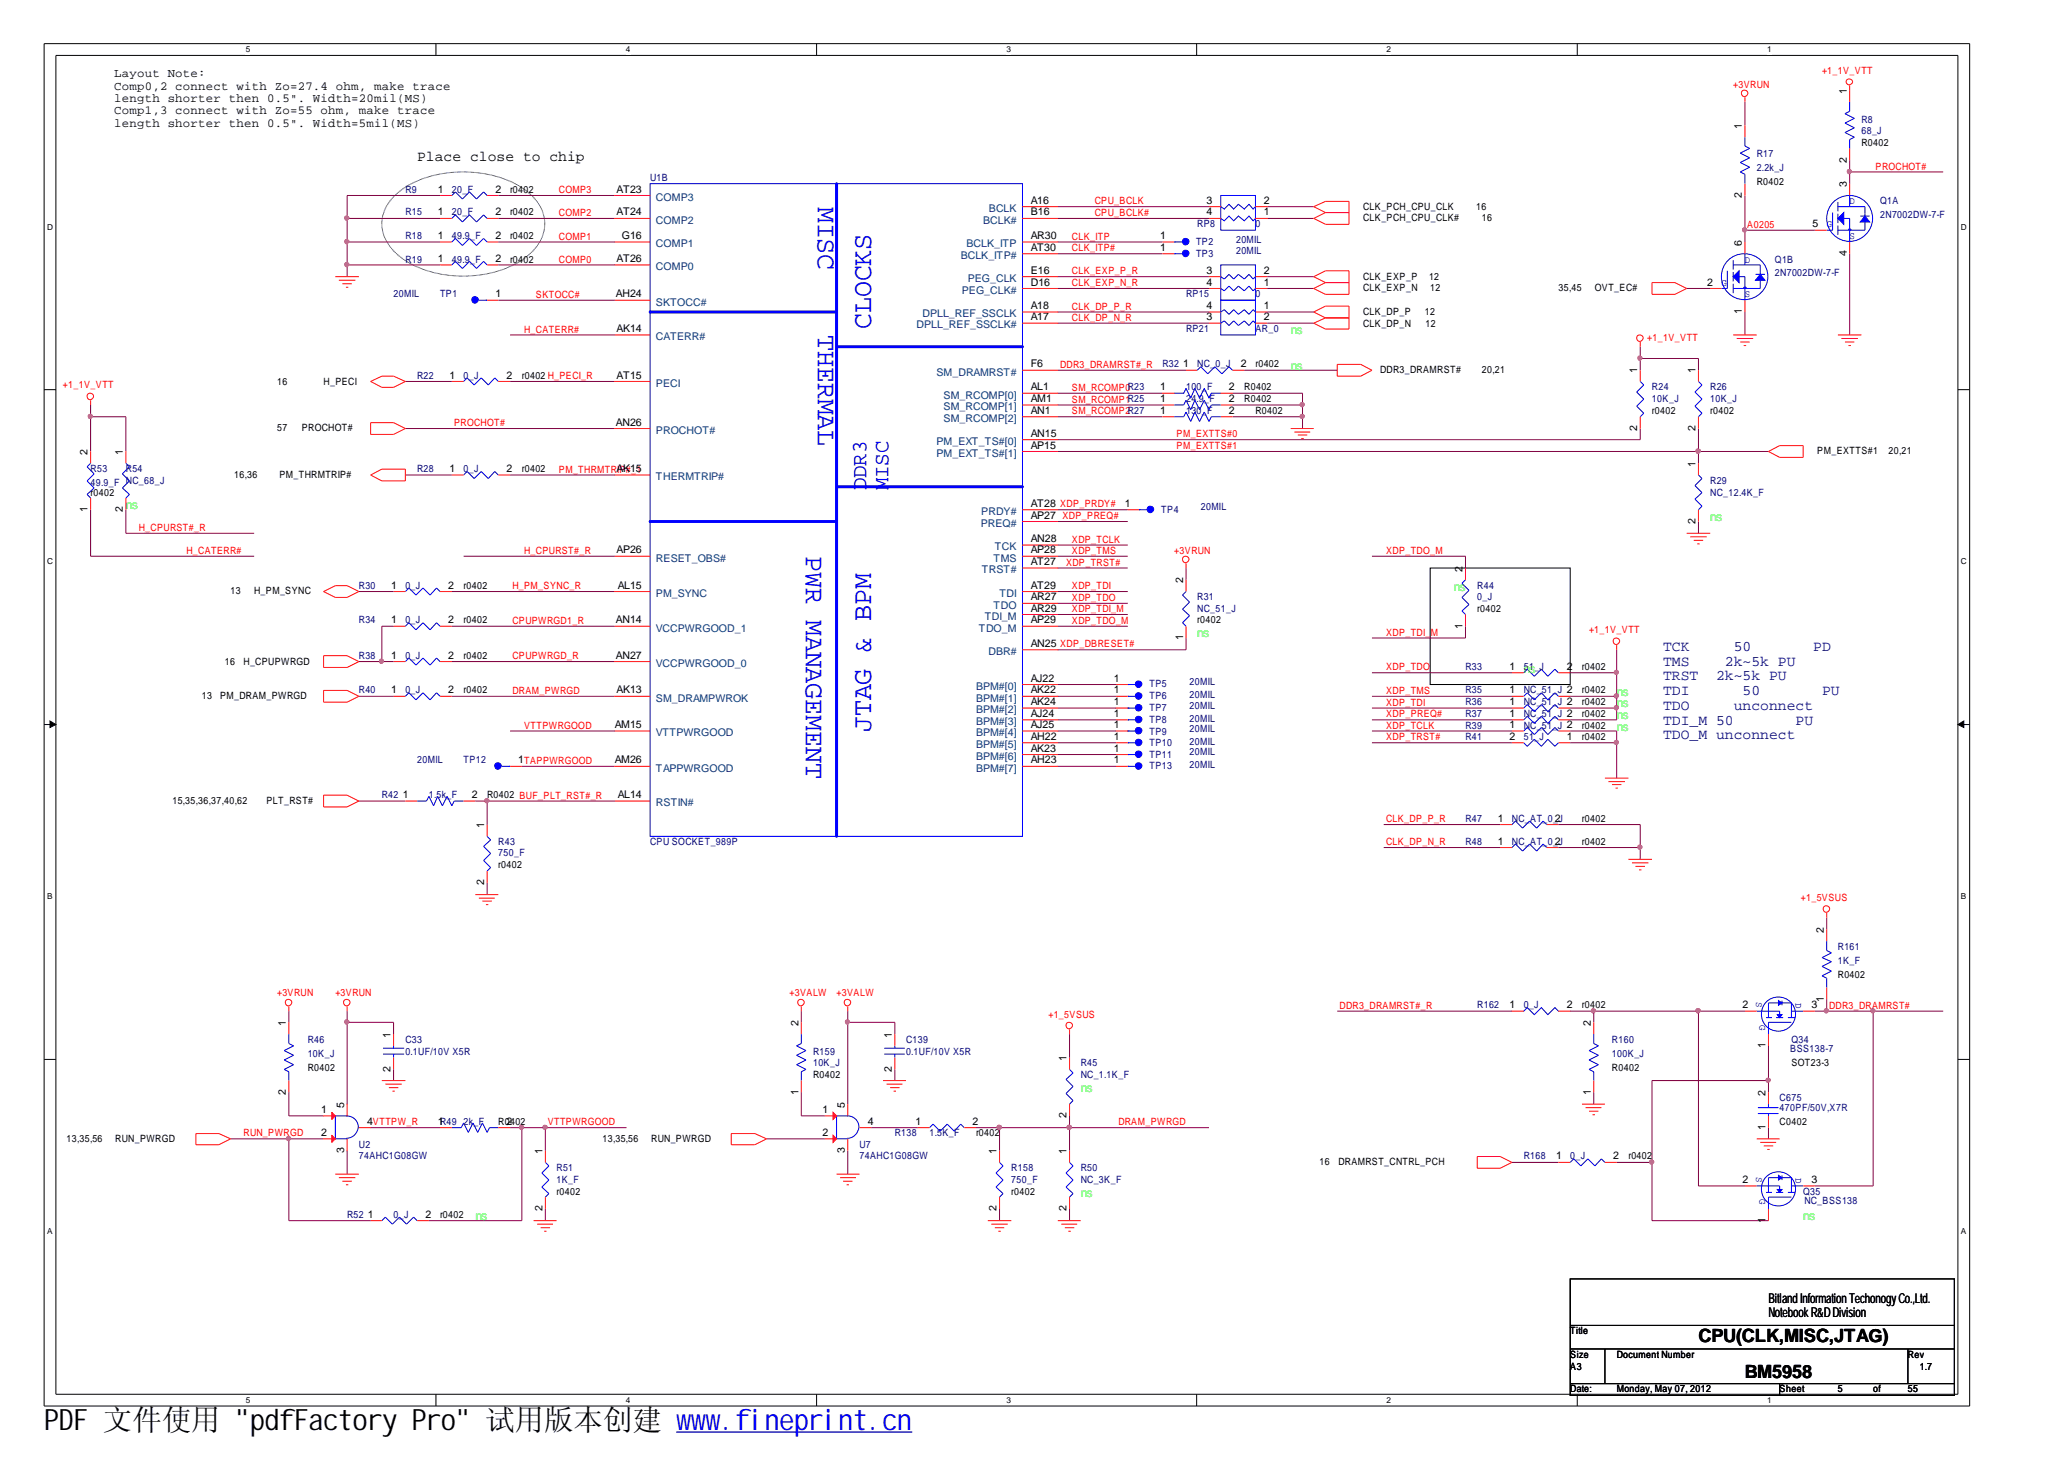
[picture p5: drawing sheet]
<svg xmlns="http://www.w3.org/2000/svg" width="297mm" height="210mm" viewBox="0 0 297 210" stroke-linecap="round" stroke-linejoin="round" font-family="sans-serif">
<path d="M6.3 6.3h277.2v196h-277.2zM8 8h273.8v192.6h-273.8z" fill="none" stroke="#000" stroke-width=".14"/>
<g fill="#fff">
<path d="M35.4 6.4h.6v1.4h-.6z"/>
<path d="M35.4 200.8h.6v1.3h-.6z"/>
</g>
<path d="M62.7 6.3v1.7M62.7 200.6v1.7" fill="none" stroke="#000" stroke-width=".14"/>
<g fill="#fff">
<path d="M90.1 6.4h.6v1.4h-.6z"/>
<path d="M90.1 200.8h.6v1.3h-.6z"/>
</g>
<path d="M117.5 6.3v1.7M117.5 200.6v1.7" fill="none" stroke="#000" stroke-width=".14"/>
<g fill="#fff">
<path d="M144.9 6.4h.6v1.4h-.6z"/>
<path d="M144.9 200.8h.6v1.3h-.6z"/>
</g>
<path d="M172.2 6.3v1.7M172.2 200.6v1.7" fill="none" stroke="#000" stroke-width=".14"/>
<g fill="#fff">
<path d="M199.6 6.4h.6v1.4h-.6z"/>
<path d="M199.6 200.8h.6v1.3h-.6z"/>
</g>
<path d="M227 6.3v1.7M227 200.6v1.7" fill="none" stroke="#000" stroke-width=".14"/>
<g fill="#fff">
<path d="M254.3 6.4h.6v1.4h-.6z"/>
<path d="M254.3 200.8h.6v1.3h-.6z"/>
<path d="M6.8 32h.7v1.4h-.7z"/>
<path d="M282.2 32h.8v1.4h-.8z"/>
<path d="M6.8 80.1h.7v1.4h-.7z"/>
<path d="M282.2 80.1h.8v1.4h-.8z"/>
</g>
<path d="M6.3 56.1h1.7M281.8 56.1h1.7" fill="none" stroke="#000" stroke-width=".14"/>
<g fill="#fff">
<path d="M6.8 128.3h.7v1.3h-.7z"/>
<path d="M282.2 128.3h.8v1.3h-.8z"/>
</g>
<path d="M6.3 104.2h1.7M281.8 104.2h1.7" fill="none" stroke="#000" stroke-width=".14"/>
<g fill="#000" stroke="#000" stroke-width=".14">
<path d="M7.2 103.7l.8 .5-.8 .5z" fill-rule="evenodd"/>
<path d="M281.8 104.2l.8-.5v1z" fill-rule="evenodd"/>
</g>
<g fill="#fff">
<path d="M6.8 176.5h.7v1.3h-.7z"/>
<path d="M282.2 176.5h.8v1.3h-.8z"/>
</g>
<path d="M205.8 81.7h20.2v16.8h-20.2zM6.3 152.4h1.7M281.8 152.4h1.7M226 184h55.3v16.8h-55.3zM226 190.7h55.3M226 194.1h55.3M226 199.1h55.3M231 194.1v5M256.1 199.1v1.7M274.6 194.1v5" fill="none" stroke="#000" stroke-width=".14"/>
<path d="M57 27.9a14.8 14.8 0 0 1 11.1-3.1 13 13 0 0 1 8.9 3.9 5.3 5.3 0 0 1-.7 7.8 14.8 14.8 0 0 1-11.1 3.2 12.9 12.9 0 0 1-8.9-4 5.3 5.3 0 0 1 .7-7.8z" fill="none" stroke="#000" stroke-width=".14" stroke-dasharray=".1 .1 .1 .1 .1 .1 .1 .1" stroke-linecap="butt"/>
<g fill="none" stroke="#800040" stroke-width=".14">
<path d="M251.1 14.7v3.3M50 31.4h13.3M50 38.1h13.3M50 34.8h13.3M63.3 28.1h-13.3v11.7M71.7 31.4h16.8M71.7 38.1h16.8M71.7 34.8h16.8M71.7 28.1h16.8M152.2 29.7h21.8M152.2 31.4h21.8M152.2 39.8h21.8"/>
<path d="M152.2 34.8h15.1M152.2 36.5h15.1M182.4 29.7h6.7M182.4 31.4h6.7M182.4 39.8h6.7M251.1 28.1v6.7M251.1 33.1h10.1M266.2 23v3.4M266.2 36.5v11.7M266.2 24.7h13.5M13 60h5.1v5M13 58.3v6.7"/>
<path d="M58.3 54.9h6.7M71.7 43.2h16.8M73.4 48.2h15.1M73.4 54.9h15.1M152.2 56.6h15.1M152.2 58.3h15.1M152.2 60h15.1M152.2 41.5h21.8M152.2 44.9h21.8M152.2 46.5h21.8M152.2 53.3h18.5M177.4 56.6h10.1v5.1"/>
<path d="M177.4 58.3h10.1M177.4 60h10.1M179.1 53.3h13.3M182.4 41.5h6.7M182.4 44.9h6.7M182.4 46.5h6.7M236.1 49.9v3.4M236.1 51.6h8.3v1.7M242.7 41.5h3.4M251.1 44.9v3.3M13 73.3v6.7h23.6M18.1 73.3v3.4h18.5"/>
<path d="M58.3 68.3h6.7M58.3 61.7h30.2M73.4 68.3h15.1M152.2 65h102.3M152.2 75h10.1M152.2 78.4h10.1M152.2 73.3h10.1M236.1 61.7v1.6h-83.9M244.4 61.7v4.9M244.4 75v1.7M51.6 95.2h5M51.6 85.1h5"/>
<path d="M56.6 90.1h-1.7v5.1M65 95.2h23.5M65 85.1h23.5M65 90.1h23.5M66.7 80h21.8M152.2 85.1h10.1M152.2 80h10.1M152.2 86.8h10.1M152.2 88.4h10.1M152.2 90.1h10.1M152.2 81.7h10.1M152.2 98.5h8.4"/>
<path d="M170.7 91.8v1.7h-18.5M170.7 81.7v1.7M197.4 80h13.5v1.7M197.4 96.8h20.2M210.9 90.1v1.7h-13.5M226 96.8h6.7M232.7 93.5v10.1h-6.7M51.6 100.2h5M51.6 115.2h6.7M65 100.2h23.5M68.4 115.2h20.1M70.1 115.2v3.4"/>
<path d="M73.4 105.2h15.1M75.1 110.3h13.4M152.2 100.2h8.4M152.2 105.2h8.4M152.2 110.3h8.4M152.2 101.9h8.4M152.2 103.6h8.4M152.2 106.9h8.4M152.2 108.6h8.4M197.4 100.2h20.2M197.4 105.2h20.2M197.4 101.9h20.2"/>
<path d="M197.4 103.6h20.2M197.4 106.9h20.2M199.1 118.6h16.8M224.3 118.6h11.8v5M226 100.2h6.7M226 105.2h6.7v6.7M226 101.9h6.7M226 106.9h6.7M70.1 127v1.7M199.1 121.9h16.8M224.3 121.9h11.8M262.9 132v1.7"/>
<path d="M41.6 145.5v1.6M41.6 157.2v3.3h5M50 145.5v13.3M50 147.1h6.6v1.7M56.6 153.9v1.6M115.3 157.2v3.3h3.4M115.3 145.5v1.6M122 147.1h6.8v1.7M122 145.5v13.3M128.8 153.9v1.6M153.9 148.8v3.4M192.4 145.5h25.2"/>
<path d="M226 145.5h25.1M229.4 145.5v1.6M229.4 157.2v1.6M244.4 145.5v25.1h6.7M254.5 155.5h-16.8v20.1h16.8M254.5 150.5v6.7M261.2 145.5h18.5M262.9 143.8v1.7M269.6 145.5v25.1h-8.4M33.2 163.8h13.4M41.6 163.8v11.8h11.7M50 165.5v3.4"/>
<path d="M53.3 162.2h10M73.4 162.2h16.8M75.1 162.2v13.4h-13.4M78.5 162.2v3.3M78.5 173.9v1.7M110.3 163.8h8.4M122 165.5v3.4M125.4 162.2h6.7M140.5 162.2h33.5M143.8 162.2v3.3M143.8 173.9v1.7M153.9 160.5v5"/>
<path d="M153.9 173.9v1.7M217.6 167.2h6.7M232.7 167.2h5M254.5 162.2v1.6"/>
</g>
<g fill="#f0f" stroke="#f0f" stroke-width=".14">
<circle cx="187.4" cy="58.2" r=".31"/>
<circle cx="187.4" cy="59.9" r=".31"/>
<circle cx="244.4" cy="64.9" r=".31"/>
<circle cx="236" cy="51.5" r=".31"/>
<circle cx="13" cy="59.9" r=".31"/>
<circle cx="49.9" cy="38.1" r=".31"/>
<circle cx="266.1" cy="24.7" r=".31"/>
<circle cx="251.1" cy="33.1" r=".31"/>
<circle cx="232.6" cy="100.1" r=".31"/>
<circle cx="232.6" cy="101.8" r=".31"/>
<circle cx="232.6" cy="106.8" r=".31"/>
<circle cx="232.6" cy="96.7" r=".31"/>
<circle cx="41.5" cy="163.8" r=".31"/>
<circle cx="49.9" cy="147" r=".31"/>
<circle cx="78.4" cy="162.2" r=".31"/>
<circle cx="54.9" cy="95.1" r=".31"/>
<circle cx="49.9" cy="31.4" r=".31"/>
<circle cx="49.9" cy="34.8" r=".31"/>
<circle cx="75" cy="162.2" r=".31"/>
<circle cx="70.1" cy="115.2" r=".31"/>
<circle cx="143.8" cy="162.2" r=".31"/>
<circle cx="153.9" cy="162.2" r=".31"/>
<circle cx="122" cy="147" r=".31"/>
<circle cx="254.5" cy="155.4" r=".31"/>
<circle cx="244.4" cy="145.4" r=".31"/>
<circle cx="237.7" cy="167.2" r=".31"/>
<circle cx="269.5" cy="145.4" r=".31"/>
<circle cx="229.3" cy="145.4" r=".31"/>
<circle cx="262.8" cy="145.4" r=".31"/>
<circle cx="236" cy="121.9" r=".31"/>
</g>
<g fill="none" stroke="#f00" stroke-width=".14">
<path d="M251.1 14v.7M251.1 18v1.7M266.2 12.3v2.4M48.3 39.8h3.3M63.3 31.4h1.7M63.3 38.1h1.7M63.3 34.8h1.7M63.3 28.1h1.7M70.1 31.4h1.6M70.1 38.1h1.6M70.1 34.8h1.6M70.1 28.1h1.6"/>
<path d="M88.5 31.4h5.1M88.5 38.1h5.1M88.5 34.8h5.1M88.5 28.1h5.1M147.2 39.8h5M147.2 31.4h5M147.2 36.5h5M147.2 34.8h5M147.2 29.7h5M167.3 36.5h1.7M167.3 34.8h1.7M174 39.8h1.7"/>
<path d="M174 31.4h1.7M174 29.7h1.7M180.7 39.8h1.7M180.7 31.4h1.7M180.7 29.7h1.7M189.1 39.8l1.7-.8h3.3v3.3h-3.3l-1.7-.8 1.7-.8zM189.1 29.7l1.7-.7h3.3v3.3h-3.3l-1.7-.9 1.7-.8zM190.8 30.6h3.3M251.1 26.4v1.7M251.1 34.8v1.7M261.2 33.1h1.7M266.2 21.4v1.6"/>
<path d="M266.2 26.4v1.7M266.2 34.8v1.7M13 57.6v.7M48.8 40.3h2.3M49.3 40.8h1.3M49.8 41.3h.3M53.3 54.9l1.6-.8h1.7l1.7 .8-1.7 .8h-1.7zM65 54.9h1.7M70.1 43.2h1.6M71.7 54.9h1.7M88.5 48.2h5.1M88.5 43.2h5.1"/>
<path d="M88.5 54.9h5.1M147.2 41.5h5M147.2 58.3h5M147.2 53.3h5M147.2 60h5M147.2 44.9h5M147.2 46.5h5M147.2 56.6h5M167.3 58.3h1.7M167.3 60h1.7M167.3 56.6h1.7M170.7 53.3h1.6"/>
<path d="M174 41.5h1.7M174 44.9h1.7M174 46.5h1.7M175.7 58.3h1.7M175.7 60h1.7M175.7 56.6h1.7M177.4 53.3h1.7M180.7 41.5h1.7M180.7 44.9h1.7M180.7 46.5h1.7M189.1 44.9l1.7-.9h3.3v3.3h-3.3l-1.7-.8 1.7-.8zM190.8 40.7h3.3"/>
<path d="M190.8 45.7h3.3M192.4 52.4h3.4l1.6 .9-1.6 .8h-3.4zM236.1 49.2v.7M236.1 53.3v1.6M236.1 60v1.7M237.7 40.7h3.3l1.7 .8-1.7 .8h-3.3zM244.4 53.3v1.6M244.4 60v1.7M246.1 41.5h1.6M249.4 48.2h3.4M249.9 48.7h2.4M250.4 49.2h1.4"/>
<path d="M251 49.7h.3M251.1 43.2v1.7M264.5 48.2h3.4M265 48.7h2.4M265.5 49.2h1.4M266 49.7h.4M13 65v1.6M13 71.6v1.7M18.1 65v1.6M18.1 71.6v1.7M53.3 68.3l1.6-.8h3.4v1.7h-3.4zM53.3 60.8h3.3l1.7 .9-1.7 .8h-3.3z"/>
<path d="M65 68.3h1.7M71.7 68.3h1.7M88.5 61.7h5.1M88.5 68.3h5.1M147.2 73.3h5M147.2 63.3h5M147.2 65h5M147.2 75h5M147.2 78.4h5M162.3 73.3h1.6M185.8 61.7h3.3M186.3 62.2h2.3"/>
<path d="M186.8 62.6h1.3M187.3 63.1h.3M242.7 76.7h3.4M243.2 77.2h2.4M243.8 77.7h1.3M244.3 78.2h.3M244.4 66.6v1.7M244.4 73.3v1.7M254.5 65l1.6-.9h3.4v1.7h-3.4zM46.6 99.3h3.4l1.6 .9-1.6 .8h-3.4zM46.6 94.3h3.4l1.6 .9-1.6 .8h-3.4zM46.6 85.1l1.7-.8h1.7l1.6 .8-1.6 .9h-1.7z"/>
<path d="M56.6 95.2h1.7M56.6 90.1h1.7M56.6 85.1h1.7M63.3 95.2h1.7M63.3 90.1h1.7M63.3 85.1h1.7M88.5 95.2h5.1M88.5 90.1h5.1M88.5 85.1h5.1M88.5 80h5.1M147.2 90.1h5M147.2 85.1h5"/>
<path d="M147.2 98.5h5M147.2 80h5M147.2 81.7h5M147.2 86.8h5M147.2 88.4h5M147.2 93.5h5M160.6 98.5h1.7M170.7 81v.7M170.7 83.4v1.7M170.7 90.1v1.7M210.9 81.7v1.7M210.9 88.4v1.7"/>
<path d="M217.6 96.8h1.7M224.3 96.8h1.7M232.7 92.8v.7M46.6 114.4h3.4l1.6 .8-1.6 .9h-3.4zM56.6 100.2h1.7M58.3 115.2h1.7M63.3 100.2h1.7M66.7 115.2h1.7M70.1 118.6v1.7M73.4 110.3h1.7M88.5 100.2h5.1M88.5 105.2h5.1"/>
<path d="M88.5 115.2h5.1M88.5 110.3h5.1M147.2 100.2h5M147.2 105.2h5M147.2 108.6h5M147.2 103.6h5M147.2 101.9h5M147.2 110.3h5M147.2 106.9h5M160.6 100.2h1.7M160.6 105.2h1.7M160.6 108.6h1.7"/>
<path d="M160.6 103.6h1.7M160.6 101.9h1.7M160.6 110.3h1.7M160.6 106.9h1.7M215.9 118.6h1.7M217.6 100.2h1.7M217.6 105.2h1.7M217.6 103.6h1.7M217.6 101.9h1.7M217.6 106.9h1.7M222.6 118.6h1.7M224.3 100.2h1.7"/>
<path d="M224.3 105.2h1.7M224.3 103.6h1.7M224.3 101.9h1.7M224.3 106.9h1.7M231 111.9h3.4M231.5 112.5h2.3M232 112.9h1.3M232.5 113.4h.3M68.4 128.7h3.3M68.9 129.2h2.3M69.4 129.6h1.4M69.9 130.1h.4"/>
<path d="M70.1 125.3v1.7M215.9 121.9h1.7M222.6 121.9h1.7M234.4 123.6h3.3M234.9 124.1h2.3M235.4 124.6h1.3M235.9 125.2h.3M262.9 131.3v.7M262.9 133.7v1.7M41.6 144.8v.7M41.6 147.1v1.7M41.6 155.5v1.7"/>
<path d="M50 144.8v.7M50 158.8v1.7M54.9 155.5h3.4M55.5 156h2.3M56 156.5h1.3M56.5 157h.3M56.6 148.8v1.7M56.6 152.2v1.7M115.3 144.8v.7M115.3 147.1v1.7M115.3 155.5v1.7M122 144.8v.7"/>
<path d="M122 158.8v1.7M127.1 155.5h3.3M127.6 156h2.3M128.1 156.5h1.4M128.6 157h.3M128.8 148.8v1.7M128.8 152.2v1.7M153.9 148.1v.7M153.9 152.2v1.7M153.9 158.8v1.7M217.6 145.5h1.7M224.3 145.5h1.7"/>
<path d="M227.7 158.8h3.3M228.2 159.4h2.3M228.7 159.9h1.3M229.4 147.1v1.7M229.4 155.5v1.7M251.1 145.5h1.7M254.5 148.8v1.7M254.5 157.2v1.6M259.5 145.5h1.7M262.9 142.1v1.7M28.2 163.1h3.3l1.7 .7-1.7 .9h-3.3zM46.6 163.8h1.7"/>
<path d="M46.6 160.5h1.7M48.3 168.9h3.3M48.8 169.4h2.3M49.3 169.9h1.3M49.8 170.4h.3M50 163.8v1.7M51.6 162.2h1.7M53.3 175.6h1.6M60 175.6h1.7M63.3 162.2h1.7M71.7 162.2h1.7M76.8 175.6h3.3"/>
<path d="M77.3 176.1h2.3M77.8 176.6h1.4M78.3 177.1h.4M78.5 165.5v1.7M78.5 172.2v1.7M105.2 163.1h3.4l1.7 .7-1.7 .9h-3.4zM118.7 163.8h1.7M118.7 160.5h1.7M120.4 168.9h3.3M120.9 169.4h2.3M121.3 169.9h1.4M121.8 170.4h.4"/>
<path d="M122 163.8v1.7M123.7 162.2h1.7M132.1 162.2h1.7M138.8 162.2h1.7M142.2 175.6h3.3M142.7 176.1h2.3M143.2 176.6h1.3M143.7 177.1h.3M143.8 165.5v1.7M143.8 172.2v1.7M152.2 175.6h3.3M152.7 176.1h2.3"/>
<path d="M153.2 176.6h1.4M153.8 177.1h.3M153.9 165.5v1.7M153.9 172.2v1.7M212.6 166.4h3.3l1.7 .8-1.7 .9h-3.3zM224.3 167.2h1.7M229.2 160.4h.3M231 167.2h1.7M251.1 170.6h1.7M252.8 163.8h3.3M253.3 164.4h2.3M253.8 164.9h1.4"/>
<path d="M254.3 165.4h.4M254.5 160.5v1.7M254.5 173.9v1.7M259.5 170.6h1.7"/>
<circle cx="251.1" cy="13.4" r=".48"/>
<circle cx="266.2" cy="11.8" r=".45"/>
<circle cx="13" cy="57" r=".48"/>
<circle cx="236" cy="48.6" r=".48"/>
<circle cx="170.6" cy="80.5" r=".48"/>
<circle cx="232.6" cy="92.2" r=".48"/>
<circle cx="262.8" cy="130.8" r=".48"/>
<circle cx="41.5" cy="144.2" r=".48"/>
<circle cx="49.9" cy="144.2" r=".48"/>
<circle cx="115.3" cy="144.2" r=".48"/>
<circle cx="122" cy="144.2" r=".48"/>
<circle cx="153.9" cy="147.5" r=".48"/>
</g>
<g fill="none" stroke="#00f" stroke-width=".14">
<path d="M251.1 19.7v1.3l.7 .4-1.4 .6 1.4 .7-1.4 .7 1.4 .7-1.4 .6 .7 .4v1.3M266.2 14.7v1.3l-.7 .4 1.4 .6-1.4 .7 1.4 .7-1.4 .7 1.4 .6-.7 .4v1.3M65 31.4l.5-.5 1 1 1.1-1 1 1 1-1 .5 .5M65 38.1l.5-.5 1 1 1.1-1 1 1 1-1 .5 .5M65 28.1l.5-.5 1 1 1.1-1 1 1 1-1 .5 .5M65 34.8l.5-.5 1 1 1.1-1 1 1 1-1 .5 .5M93.6 26.4h53.6v93.9h-53.6zM169 36.5h1.2M169 34.8h1.2M175.7 38.1h5v5.1h-5zM175.7 28.1h5v5h-5zM175.7 39.8l.5 .3 .7-.6 .6 .6 .7-.6 .9 .6 .6-.6 .6 .6 .4-.3"/>
<path d="M175.7 31.4l.5 .4 .7-.7 .6 .7 .7-.7 .9 .7 .6-.7 .6 .7 .4-.4M175.7 29.7l.5 .4 .7-.7 .6 .7 .7-.7 .9 .7 .6-.7 .6 .7 .4-.4M248.6 39v2.5h-.9M249.4 38.1h3.9v1.4M249.4 37.4v1.4M249.4 39.1v1.4M250.3 39.8h.8v3.4M251.1 36.5v1.6M252.6 39.5h1.4M263.7 30.6v2.5h-.8M264.5 29.7h3.9v1.4M264.5 29.1v1.3"/>
<path d="M264.5 30.7v1.4M264.5 32.4v1.4M265.3 31.4h.9v3.4M266 33.1v-.2h.4v.2M266.2 28.1v1.6M267.7 31.1h1.4M268.4 31.9v1.2h-3.9M66.7 54.9l.5-.5 1 1 1.1-1 1 1 .9-1 .5 .5M68.9 43.2h1.2M169 58.3h1.3l.4-.7 .7 1.3 .6-1.3 .6 1.3 .7-1.3 .7 1.3 .3-.6h1.4M169 60h1.3l.4-.7 .7 1.3 .6-1.3 .6 1.3 .7-1.3 .7 1.3 .3-.6h1.4M169 56.6h1.3l.4-.7 .7 1.3 .6-1.3 .6 1.3 .7-1.3 .7 1.3 .3-.6h1.4"/>
<path d="M172.3 53.3l.5-.5 1 1 1-1 1.1 1 1-1 .5 .5M175.7 43.2h5v5h-5zM175.7 41.5l.5 .3 .7-.6 .6 .6 .7-.6 .9 .6 .6-.6 .6 .6 .4-.3M175.7 44.9l.5-.4 .7 .7 .6-.7 .7 .7 .9-.7 .6 .7 .6-.7 .4 .4M175.7 46.5l.5-.3 .7 .6 .6-.6 .7 .6 .9-.6 .6 .6 .6-.6 .4 .3M236.1 54.9l.5 .5-1.1 1 1.1 1-1.1 1 1.1 1.1-.5 .5M244.4 54.9l.5 .5-1 1 1 1-1 1 1 1.1-.5 .5M249.4 40.8v1.4M251 41.5v-.2h.3v.2M253.3 40.3v1.2h-3.9M13 66.6l-.5 .6 1 1-1 1 1 1-1 .9 .5 .5M18.1 66.6l.5 .6-1 1 1 1-1 1 1 .9-.5 .5"/>
<path d="M66.7 68.3l.5-.5 1 1 1.1-1 1 1 .9-1 .5 .5M163.9 73.3h1.2M244.4 68.3l.5 .5-1 1.1 1 1-1 .9 1 1-.5 .5M58.3 95.2l.5-.5 1.1 1 1-1 1 1 .9-1 .5 .5M58.3 90.1l.5-.5 1.1 1 1-1 1 1 .9-1 .5 .5M58.3 85.1l.5-.5 1.1 1 1-1 1 1 .9-1 .5 .5M162.3 98.5h1.1M170.7 85.1l-.5 .5 1 1-1 1 1 1-1 1 .5 .5M210.9 83.4l-.5 .5 1 1-1 1.1 1 1-1 .9 .5 .5M219.3 96.8l.5-.5 1 1 1-1 1 1 1-1 .5 .5M58.3 100.2l.5-.5 1.1 1 1-1 1 1 .9-1 .5 .5M60 115.2h1.4l.3-.6 .7 1.3 .6-1.3 .7 1.3 .6-1.3 .7 1.3 .4-.7h1.3"/>
<path d="M72.2 110.3h1.2M162.3 108.6h1.1M162.3 110.3h1.1M162.3 100.2h1.1M162.3 106.9h1.1M162.3 103.6h1.1M162.3 105.2h1.1M162.3 101.9h1.1M217.6 118.6l.5-.5 1 1 1-1 1 1 1-1 .5 .5M219.3 105.2l.5-.5 1 1 1-1 1 1 1-1 .5 .5M219.3 103.6l.5-.5 1 1 1-1 1 1 1-1 .5 .5M219.3 101.9l.5-.5 1 1 1-1 1 1 1-1 .5 .5"/>
<path d="M219.3 106.9l.5 .5 1-1 1 1 1-1 1 1 .5-.5M219.3 100.2l.5-.5 1 1 1-1 1 1 1-1 .5 .5M70.1 120.3l.5 .5-1 1 1 1-1 1 1 1-.5 .5M217.6 121.9l.5-.5 1 1 1-1 1 1 1-1 .5 .5M262.9 135.4v1.4l.7 .3-1.4 .7 1.4 .6-1.4 .6 1.4 .7-1.4 .7 .7 .3v1.4M41.6 148.8v1.3l.6 .4-1.3 .6 1.3 .7-1.3 .7 1.3 .7-1.3 .7 .7 .3v1.3M55.1 151.7h3.1M55.1 150.8h3.1M56.6 150.5v.3M56.6 151.7v.5M115.3 148.8v1.3l-.7 .4 1.4 .6-1.4 .7 1.4 .7-1.4 .7 1.4 .7-.7 .3v1.3M127.3 151.7h2.9"/>
<path d="M127.3 150.8h2.9M128.8 150.5v.3M128.8 151.7v.5M153.9 153.9l.5 .5-1 .9 1 1-1 1 1 1-.5 .5M219.3 145.5l.5-.5 1 1 1-1 1 1 1-1 .5 .5M229.4 148.8v1.3l.6 .4-1.3 .6 1.3 .7-1.3 .7 1.3 .7-1.3 .7 .7 .3v1.3M252.8 145.5h3.3v.9M253 159.4h2.9M254.2 146.4h.8M254.5 146.4v-2.1h3.3v2.1M254.5 158.8v.6M255.6 146.4h1"/>
<path d="M256.5 143.9v.7M257.3 146.4h1M257.8 147.1h-3.3v1.7M257.8 145.5h1.7M49.9 160.5a1.61 1.61 0 0 1 1.7 1.7 1.61 1.61 0 0 1-1.7 1.6M50 160.5h-1.7v3.3h1.7M54.9 175.6l.6-.5 1 1 1-1 1 1 1-1 .5 .5M65 162.2h1.4l.3-.6 .7 1.3 .7-1.3 .6 1.3 .7-1.3 .7 1.3 .3-.7h1.3M78.5 167.2l.5 .5-1 1.1 1 1-1 1 1 .9-.5 .5M121.9 160.5a1.61 1.61 0 0 1 1.7 1.7 1.61 1.61 0 0 1-1.7 1.6M122 160.5h-1.6v3.3h1.6M133.8 162.2l.5-.5 1 1 1-1 1 1 1-1 .5 .5"/>
<path d="M143.8 167.2l.6 .5-1.1 1.1 1.1 1-1.1 1 1.1 .9-.6 .5M153.9 167.2l.5 .5-1 1.1 1 1-1 1 1 .9-.5 .5M226 167.2l.5-.5 1 1 1-1 1 1 1-1 .5 .5M252.8 170.6h3.3v.9M253 160.2h2.9M254.2 171.5h.8M254.5 171.5v-2.1h3.3v2.1M254.5 160.2v.3M255.6 171.5h1M256.5 169.1v.7M257.3 171.5h1M257.8 170.6h1.7"/>
<path d="M257.8 172.2h-3.3v1.7"/>
<circle cx="251.1" cy="39.8" r="3.3"/>
<circle cx="266.2" cy="31.4" r="3.3"/>
<circle cx="255.9" cy="145.9" r="2.47"/>
<circle cx="255.9" cy="171" r="2.47"/>
</g>
<g fill="#00f" stroke="#00f" stroke-width=".14">
<path d="M255.8 171.1h.7l-.4 .4z" fill-rule="evenodd"/>
<path d="M255.9 169.1l.6 .3-.6 .4z" fill-rule="evenodd"/>
<path d="M255.8 146h.7l-.4 .4z" fill-rule="evenodd"/>
<path d="M255.9 143.9l.6 .4-.6 .3z" fill-rule="evenodd"/>
<path d="M249.4 39.8l.9-.8v1.7z" fill-rule="evenodd"/>
<path d="M253.3 39.5l.7 .8h-1.4z" fill-rule="evenodd"/>
<path d="M265.3 30.6v1.7l-.8-.9z" fill-rule="evenodd"/>
<path d="M268.4 31.1l.7 .8h-1.4z" fill-rule="evenodd"/>
<circle cx="68.4" cy="43.1" r=".48"/>
<circle cx="170.6" cy="36.5" r=".48"/>
<circle cx="165.6" cy="73.3" r=".48"/>
<circle cx="163.9" cy="108.5" r=".48"/>
<circle cx="170.6" cy="34.8" r=".48"/>
<circle cx="163.9" cy="110.2" r=".48"/>
<circle cx="163.9" cy="100.1" r=".48"/>
<circle cx="163.9" cy="106.8" r=".48"/>
<circle cx="163.9" cy="103.5" r=".48"/>
<circle cx="71.7" cy="110.2" r=".48"/>
<circle cx="163.9" cy="98.4" r=".48"/>
<circle cx="163.9" cy="105.1" r=".48"/>
<circle cx="163.9" cy="101.8" r=".48"/>
</g>
<g fill="#f00" stroke="#f00" stroke-width=".14">
<path d="M119.9 160l.5 .5-.5 .6z" fill-rule="evenodd"/>
<path d="M119.9 163.3l.5 .5-.5 .6z" fill-rule="evenodd"/>
<path d="M47.8 160l.5 .5-.5 .6z" fill-rule="evenodd"/>
<path d="M47.8 163.3l.5 .5-.5 .6z" fill-rule="evenodd"/>
</g>
<path d="M120.4 26.4v93.9M93.6 44.9h26.8M120.4 49.9h26.8M93.6 75h26.8M120.4 70h26.8" fill="none" stroke="#00f" stroke-width=".42"/>
<path d="M97.4 206h33.8" fill="none" stroke="#00f" stroke-width=".18"/>
<text font-size="4.2" x="6.3" y="205.7">PDF 文件使用 &quot;pdfFactory Pro&quot; 试用版本创建 www.fineprint.cn</text>
<g font-size="4" fill="#00f">
<text x="117.7" y="29.7" transform="rotate(90 117.7 29.7)">MISC</text>
<text x="125.4" y="47.3" transform="rotate(-90 125.4 47.3)">CLOCKS</text>
<text x="117.7" y="48.2" transform="rotate(90 117.7 48.2)">THERMAL</text>
<text x="116" y="80" transform="rotate(90 116 80)">PWR MANAGEMENT</text>
<text x="125.4" y="105.3" transform="rotate(-90 125.4 105.3)">JTAG &amp; BPM</text>
</g>
<g font-size="3.1" fill="#00f">
<text x="124.7" y="70.5" transform="rotate(-90 124.7 70.5)">DDR3</text>
<text x="127.8" y="70.5" transform="rotate(-90 127.8 70.5)">MISC</text>
</g>
<g font-size="2.6">
<text x="244.4" y="193.1">CPU(CLK,MISC,JTAG)</text>
<text x="251.1" y="198.2">BM5958</text>
</g>
<text font-size="2.1" x="60" y="23.2">Place close to chip</text>
<g font-size="2.1" fill="#000080">
<text x="239.4" y="93.7">TCK</text>
<text x="239.4" y="95.8">TMS</text>
<text x="248.2" y="95.8">2k~5k PU</text>
<text x="249.5" y="93.7">50</text>
<text x="260.9" y="93.7">PD</text>
<text x="239.4" y="97.9">TRST</text>
<text x="239.4" y="100">TDI</text>
<text x="247" y="97.9">2k~5k PU</text>
<text x="250.8" y="100">50</text>
<text x="262.2" y="100">PU</text>
<text x="239.4" y="102.1">TDO</text>
<text x="239.4" y="104.2">TDI_M 50</text>
<text x="239.4" y="106.4">TDO_M unconnect</text>
<text x="249.5" y="102.1">unconnect</text>
<text x="258.4" y="104.2">PU</text>
</g>
<g font-size="1.9">
<text x="254.5" y="187.5">BitlllandInformatiiionTechonogyCo.,Ltd.</text>
<text x="254.5" y="189.4">NotebookR&amp;DDivision</text>
<text x="254.5" y="187.5">BitandInformatonTechonogyCo.,Ltd.</text>
</g>
<g font-size="1.8">
<text x="16.4" y="11.1">Layout Note:</text>
<text x="16.4" y="12.9">Comp0,2 connect with Zo=27.4 ohm, make trace</text>
<text x="16.4" y="14.7">length shorter then 0.5&quot;. Width=20mil(MS)</text>
<text x="16.4" y="16.4">Comp1,3 connect with Zo=55 ohm, make trace</text>
<text x="16.4" y="18.2">length shorter then 0.5&quot;. Width=5mil(MS)</text>
</g>
<g font-size="1.8" fill="#0f0">
<text x="185.8" y="53.2">ns</text>
<text x="185.8" y="48.1">ns</text>
<text x="18.1" y="73.3">ns</text>
<text x="246.1" y="74.9">ns</text>
<text x="209.2" y="85">ns</text>
<text x="172.3" y="91.7">ns</text>
<text x="219.3" y="96.8">ns</text>
<text x="232.7" y="101.8">ns</text>
<text x="232.7" y="100.1">ns</text>
<text x="232.7" y="105.2">ns</text>
<text x="232.7" y="103.5">ns</text>
<text x="155.5" y="157.1">ns</text>
<text x="155.5" y="172.2">ns</text>
<text x="68.4" y="175.5">ns</text>
<text x="259.5" y="175.5">ns</text>
</g>
<g font-size="1.5">
<text x="265.8" y="13.5" transform="rotate(-90 265.8 13.5)">1</text>
<text x="250.7" y="18.6" transform="rotate(-90 250.7 18.6)">1</text>
<text x="265.8" y="23.4" transform="rotate(-90 265.8 23.4)">2</text>
<text x="63" y="27.7">1</text>
<text x="71.3" y="27.7">2</text>
<text x="88.7" y="27.7">AT23</text>
<text x="148.3" y="29.3">A16</text>
<text x="173.7" y="29.3">3</text>
<text x="181.9" y="29.3">2</text>
<text x="250.7" y="28.5" transform="rotate(-90 250.7 28.5)">2</text>
<text x="265.8" y="26.9" transform="rotate(-90 265.8 26.9)">3</text>
<text x="63" y="31">1</text>
<text x="63" y="34.4">1</text>
<text x="71.3" y="31">2</text>
<text x="71.3" y="34.4">2</text>
<text x="88.7" y="31">AT24</text>
<text x="89.5" y="34.4">G16</text>
<text x="148.3" y="31">B16</text>
<text x="148.3" y="34.4">AR30</text>
<text x="167" y="34.4">1</text>
<text x="173.7" y="31">4</text>
<text x="181.9" y="31">1</text>
<text x="250.7" y="35.3" transform="rotate(-90 250.7 35.3)">6</text>
<text x="260.9" y="32.7">5</text>
<text x="63" y="37.7">1</text>
<text x="71.3" y="37.7">2</text>
<text x="88.7" y="37.7">AT26</text>
<text x="148.3" y="41.1">D16</text>
<text x="148.3" y="39.4">E16</text>
<text x="148.3" y="36.1">AT30</text>
<text x="167" y="36.1">1</text>
<text x="173.7" y="39.4">3</text>
<text x="173.7" y="41.1">4</text>
<text x="181.9" y="41.1">1</text>
<text x="181.9" y="39.4">2</text>
<text x="245.7" y="41.1">2</text>
<text x="265.8" y="36.8" transform="rotate(-90 265.8 36.8)">4</text>
<text x="71.3" y="42.8">1</text>
<text x="88.6" y="42.8">AH24</text>
<text x="88.7" y="47.8">AK14</text>
<text x="148.3" y="46.1">A17</text>
<text x="148.3" y="44.5">A18</text>
<text x="173.7" y="46.1">3</text>
<text x="173.7" y="44.5">4</text>
<text x="181.9" y="44.5">1</text>
<text x="181.9" y="46.1">2</text>
<text x="250.7" y="45.2" transform="rotate(-90 250.7 45.2)">1</text>
<text x="148.3" y="52.8">F6</text>
<text x="170.3" y="52.8">1</text>
<text x="178.6" y="52.8">2</text>
<text x="235.6" y="53.7" transform="rotate(-90 235.6 53.7)">1</text>
<text x="244" y="53.7" transform="rotate(-90 244 53.7)">1</text>
<text x="64.7" y="54.5">1</text>
<text x="72.9" y="54.5">2</text>
<text x="88.7" y="54.5">AT15</text>
<text x="148.3" y="57.8">AM1</text>
<text x="148.3" y="59.5">AN1</text>
<text x="148.3" y="56.1">AL1</text>
<text x="167" y="57.8">1</text>
<text x="167" y="59.5">1</text>
<text x="167" y="56.1">1</text>
<text x="176.9" y="57.8">2</text>
<text x="176.9" y="59.5">2</text>
<text x="176.9" y="56.1">2</text>
<text x="12.6" y="65.5" transform="rotate(-90 12.6 65.5)">2</text>
<text x="17.7" y="65.5" transform="rotate(-90 17.7 65.5)">1</text>
<text x="88.6" y="61.2">AN26</text>
<text x="148.3" y="62.8">AN15</text>
<text x="148.3" y="64.5">AP15</text>
<text x="235.6" y="62" transform="rotate(-90 235.6 62)">2</text>
<text x="244" y="62" transform="rotate(-90 244 62)">2</text>
<text x="64.7" y="67.9">1</text>
<text x="72.9" y="67.9">2</text>
<text x="244" y="67.2" transform="rotate(-90 244 67.2)">1</text>
<text x="12.6" y="73.7" transform="rotate(-90 12.6 73.7)">1</text>
<text x="17.7" y="73.7" transform="rotate(-90 17.7 73.7)">2</text>
<text x="148.3" y="74.6">AP27 XDP_PREQ#</text>
<text x="148.3" y="72.9">AT28 XDP_PRDY#</text>
<text x="148.3" y="78">AN28</text>
<text x="161.9" y="72.9">1</text>
<text x="244" y="75.4" transform="rotate(-90 244 75.4)">2</text>
<text x="88.7" y="79.6">AP26</text>
<text x="148.3" y="79.6">AP28</text>
<text x="148.3" y="81.3">AT27</text>
<text x="170.3" y="83.9" transform="rotate(-90 170.3 83.9)">2</text>
<text x="210.5" y="82.2" transform="rotate(-90 210.5 82.2)">2</text>
<text x="56.3" y="89.7">1</text>
<text x="56.3" y="84.7">1</text>
<text x="64.5" y="89.7">2</text>
<text x="64.5" y="84.7">2</text>
<text x="88.6" y="89.7">AN14</text>
<text x="88.9" y="84.7">AL15</text>
<text x="148.3" y="86.4">AR27</text>
<text x="148.3" y="89.7">AP29</text>
<text x="148.3" y="84.7">AT29</text>
<text x="148.3" y="88">AR29</text>
<text x="56.3" y="94.8">1</text>
<text x="64.5" y="94.8">2</text>
<text x="88.6" y="94.8">AN27</text>
<text x="148.3" y="93.1">AN25 XDP_DBRESET#</text>
<text x="170.3" y="92.1" transform="rotate(-90 170.3 92.1)">1</text>
<text x="210.5" y="90.4" transform="rotate(-90 210.5 90.4)">1</text>
<text x="56.3" y="99.8">1</text>
<text x="64.5" y="99.8">2</text>
<text x="88.7" y="99.8">AK13</text>
<text x="148.3" y="98.1">AJ22</text>
<text x="148.3" y="99.8">AK22</text>
<text x="148.3" y="101.4">AK24</text>
<text x="160.3" y="99.8">1</text>
<text x="160.3" y="98.1">1</text>
<text x="160.3" y="101.4">1</text>
<text x="217.3" y="101.4">1</text>
<text x="217.3" y="96.4">1</text>
<text x="217.3" y="99.8">1</text>
<text x="225.5" y="96.4">2</text>
<text x="88.5" y="104.7">AM15</text>
<text x="148.3" y="103.1">AJ24</text>
<text x="148.3" y="104.7">AJ25</text>
<text x="148.3" y="106.4">AH22</text>
<text x="160.3" y="106.4">1</text>
<text x="160.3" y="103.1">1</text>
<text x="160.3" y="104.7">1</text>
<text x="217.3" y="104.7">1</text>
<text x="217.3" y="103.1">1</text>
<text x="217.3" y="106.4">2</text>
<text x="225.5" y="106.4">1</text>
<text x="74.6" y="109.8">1TAPPWRGOOD</text>
<text x="88.5" y="109.8">AM26</text>
<text x="148.3" y="108.1">AK23</text>
<text x="148.3" y="109.8">AH23</text>
<text x="160.3" y="108.1">1</text>
<text x="160.3" y="109.8">1</text>
<text x="58" y="114.8">1</text>
<text x="67.9" y="114.8">2</text>
<text x="69.7" y="119.1" transform="rotate(-90 69.7 119.1)">1</text>
<text x="88.9" y="114.8">AL14</text>
<text x="215.6" y="118.2">1</text>
<text x="223.8" y="118.2">2</text>
<text x="215.6" y="121.5">1</text>
<text x="223.8" y="121.5">2</text>
<text x="69.7" y="127.4" transform="rotate(-90 69.7 127.4)">2</text>
<text x="262.5" y="134.2" transform="rotate(-90 262.5 134.2)">2</text>
<text x="41.1" y="147.6" transform="rotate(-90 41.1 147.6)">1</text>
<text x="56.2" y="149.3" transform="rotate(-90 56.2 149.3)">1</text>
<text x="114.9" y="147.6" transform="rotate(-90 114.9 147.6)">2</text>
<text x="128.4" y="149.3" transform="rotate(-90 128.4 149.3)">1</text>
<text x="217.3" y="145">1</text>
<text x="225.5" y="145">2</text>
<text x="228.9" y="147.6" transform="rotate(-90 228.9 147.6)">2</text>
<text x="250.8" y="145">2</text>
<text x="260.7" y="145">3</text>
<text x="262.5" y="144.1" transform="rotate(-90 262.5 144.1)">1</text>
<text x="56.2" y="154.2" transform="rotate(-90 56.2 154.2)">2</text>
<text x="128.4" y="154.2" transform="rotate(-90 128.4 154.2)">2</text>
<text x="153.5" y="152.7" transform="rotate(-90 153.5 152.7)">1</text>
<text x="254.1" y="150.8" transform="rotate(-90 254.1 150.8)">1</text>
<text x="41.1" y="157.5" transform="rotate(-90 41.1 157.5)">2</text>
<text x="46.2" y="160.1">1</text>
<text x="49.5" y="159.4" transform="rotate(-90 49.5 159.4)">5</text>
<text x="52.8" y="161.8">4VTTPW_R</text>
<text x="63" y="161.8">1R49</text>
<text x="72.9" y="161.8">2</text>
<text x="114.9" y="157.5" transform="rotate(-90 114.9 157.5)">1</text>
<text x="118.4" y="160.1">1</text>
<text x="121.6" y="159.4" transform="rotate(-90 121.6 159.4)">5</text>
<text x="124.9" y="161.8">4</text>
<text x="131.7" y="161.8">1</text>
<text x="140" y="161.8">2</text>
<text x="153.5" y="160.9" transform="rotate(-90 153.5 160.9)">2</text>
<text x="228.9" y="157.5" transform="rotate(-90 228.9 157.5)">1</text>
<text x="254.1" y="157.7" transform="rotate(-90 254.1 157.7)">2</text>
<text x="46.2" y="163.4">2</text>
<text x="49.5" y="165.9" transform="rotate(-90 49.5 165.9)">3</text>
<text x="78.1" y="166" transform="rotate(-90 78.1 166)">1</text>
<text x="118.4" y="163.4">2</text>
<text x="121.6" y="165.9" transform="rotate(-90 121.6 165.9)">3</text>
<text x="143.4" y="166" transform="rotate(-90 143.4 166)">1</text>
<text x="153.5" y="166" transform="rotate(-90 153.5 166)">1</text>
<text x="223.9" y="166.8">1</text>
<text x="232.2" y="166.8">2</text>
<text x="254.1" y="162.6" transform="rotate(-90 254.1 162.6)">1</text>
<text x="250.8" y="170.2">2</text>
<text x="260.7" y="170.2">3</text>
<text x="52.9" y="175.2">1</text>
<text x="61.2" y="175.2">2</text>
<text x="78.1" y="174.3" transform="rotate(-90 78.1 174.3)">2</text>
<text x="143.4" y="174.3" transform="rotate(-90 143.4 174.3)">2</text>
<text x="153.5" y="174.3" transform="rotate(-90 153.5 174.3)">2</text>
<text x="254.1" y="176" transform="rotate(-90 254.1 176)">1</text>
</g>
<g font-size="1.5" fill="#004080">
<text x="94.4" y="28.9">COMP3</text>
<text x="94.4" y="32.2">COMP2</text>
<text x="94.4" y="35.6">COMP1</text>
<text x="139.1" y="35.6">BCLK_ITP</text>
<text x="141.5" y="32.2">BCLK#</text>
<text x="142.3" y="30.5">BCLK</text>
<text x="94.4" y="38.9">COMP0</text>
<text x="138.3" y="37.3">BCLK_ITP#</text>
<text x="139.3" y="40.6">PEG_CLK</text>
<text x="94.4" y="44">SKTOCC#</text>
<text x="131.9" y="47.3">DPLL_REF_SSCLK#</text>
<text x="132.8" y="45.6">DPLL_REF_SSCLK</text>
<text x="138.4" y="42.3">PEG_CLK#</text>
<text x="94.4" y="49">CATERR#</text>
<text x="94.4" y="55.6">PECI</text>
<text x="134.8" y="54">SM_DRAMRST#</text>
<text x="135.8" y="59">SM_RCOMP[1]</text>
<text x="135.8" y="57.3">SM_RCOMP[0]</text>
<text x="94.4" y="62.4">PROCHOT#</text>
<text x="134.8" y="64">PM_EXT_TS#[0]</text>
<text x="134.8" y="65.7">PM_EXT_TS#[1]</text>
<text x="135.8" y="60.7">SM_RCOMP[2]</text>
<text x="94.4" y="69.1">THERMTRIP#</text>
<text x="141.1" y="75.8">PREQ#</text>
<text x="141.2" y="74.1">PRDY#</text>
<text x="94.4" y="80.8">RESET_OBS#</text>
<text x="141.3" y="82.5">TRST#</text>
<text x="143" y="80.8">TMS</text>
<text x="143.2" y="79.2">TCK</text>
<text x="94.4" y="85.9">PM_SYNC</text>
<text x="141.7" y="89.2">TDI_M</text>
<text x="143" y="87.6">TDO</text>
<text x="143.8" y="85.9">TDI</text>
<text x="94.4" y="90.9">VCCPWRGOOD_1</text>
<text x="94.4" y="95.9">VCCPWRGOOD_0</text>
<text x="140.9" y="90.9">TDO_M</text>
<text x="142.2" y="94.2">DBR#</text>
<text x="94.4" y="100.9">SM_DRAMPWROK</text>
<text x="140.5" y="99.2">BPM#[0]</text>
<text x="140.5" y="100.9">BPM#[1]</text>
<text x="94.4" y="105.9">VTTPWRGOOD</text>
<text x="140.5" y="102.6">BPM#[2]</text>
<text x="140.5" y="104.3">BPM#[3]</text>
<text x="140.5" y="105.9">BPM#[4]</text>
<text x="140.5" y="107.6">BPM#[5]</text>
<text x="94.4" y="111">TAPPWRGOOD</text>
<text x="140.5" y="109.3">BPM#[6]</text>
<text x="140.5" y="111">BPM#[7]</text>
<text x="94.4" y="116">RSTIN#</text>
</g>
<g font-size="1.4" fill="#f00">
<text x="262.2" y="10.6">+1_1V_VTT</text>
<text x="249.4" y="12.6">+3VRUN</text>
<text x="80.4" y="27.8">COMP3</text>
<text x="157.6" y="29.4">CPU_BCLK</text>
<text x="269.9" y="24.4">PROCHOT#</text>
<text x="80.4" y="34.5">COMP1</text>
<text x="80.4" y="31.1">COMP2</text>
<text x="154.3" y="34.5">CLK_ITP</text>
<text x="157.6" y="31.1">CPU_BCLK#</text>
<text x="251.5" y="32.8">A0205</text>
<text x="80.4" y="37.8">COMP0</text>
<text x="154.3" y="39.5">CLK_EXP_P_R</text>
<text x="154.3" y="41.2">CLK_EXP_N_R</text>
<text x="154.3" y="36.2">CLK_ITP#</text>
<text x="75.4" y="47.9">H_CATERR#</text>
<text x="77.1" y="42.9">SKTOCC#</text>
<text x="154.3" y="44.5">CLK_DP_P_R</text>
<text x="154.3" y="46.2">CLK_DP_N_R</text>
<text x="152.6" y="52.9">DDR3_DRAMRST#_R</text>
<text x="237.1" y="49.1">+1_1V_VTT</text>
<text x="9.1" y="55.8">+1_1V_VTT</text>
<text x="154.3" y="56.2">SM_RCOMP0R23</text>
<text x="154.3" y="57.9">SM_RCOMP1R25</text>
<text x="154.3" y="59.6">SM_RCOMP2R27</text>
<text x="65.4" y="61.3">PROCHOT#</text>
<text x="169.3" y="62.9">PM_EXTTS#0</text>
<text x="169.3" y="64.6">PM_EXTTS#1</text>
<text x="80.4" y="68">PM_THRMTRAK15</text>
<text x="88.8" y="68">IP#_1</text>
<text x="20" y="76.4">H_CPURST#_R</text>
<text x="26.8" y="79.7">H_CATERR#</text>
<text x="75.4" y="79.7">H_CPURST#_R</text>
<text x="153.4" y="81.4">XDP_TRST#</text>
<text x="154.3" y="78.1">XDP_TCLK</text>
<text x="154.3" y="79.7">XDP_TMS</text>
<text x="169" y="79.7">+3VRUN</text>
<text x="199.5" y="79.7">XDP_TDO_M</text>
<text x="73.7" y="84.8">H_PM_SYNC_R</text>
<text x="73.7" y="89.8">CPUPWRGD1_R</text>
<text x="154.3" y="84.8">XDP_TDI</text>
<text x="154.3" y="86.5">XDP_TDO</text>
<text x="154.3" y="88.1">XDP_TDI_M</text>
<text x="154.3" y="89.8">XDP_TDO_M</text>
<text x="73.7" y="94.8">CPUPWRGD_R</text>
<text x="199.5" y="91.5">XDP_TDI_M</text>
<text x="228.7" y="91">+1_1V_VTT</text>
<text x="73.7" y="99.8">DRAM_PWRGD</text>
<text x="199.5" y="99.8">XDP_TMS</text>
<text x="199.5" y="101.5">XDP_TDI</text>
<text x="199.5" y="96.4">XDP_TDO</text>
<text x="75.4" y="104.8">VTTPWRGOOD</text>
<text x="199.5" y="103.2">XDP_PREQ#</text>
<text x="199.5" y="104.8">XDP_TCLK</text>
<text x="199.5" y="106.5">XDP_TRST#</text>
<text x="199.5" y="118.3">CLK_DP_P_R</text>
<text x="199.5" y="121.6">CLK_DP_N_R</text>
<text x="259.2" y="129.6">+1_5VSUS</text>
<text x="39.9" y="143.4">+3VRUN</text>
<text x="48.3" y="143.4">+3VRUN</text>
<text x="113.6" y="143.4">+3VALW</text>
<text x="120.4" y="143.4">+3VALW</text>
<text x="150.9" y="146.4">+1_5VSUS</text>
<text x="192.8" y="145.1">DDR3_DRAMRST#_R</text>
<text x="263.2" y="145.1">DDR3_DRAMRST#</text>
<text x="78.8" y="161.9">VTTPWRGOOD</text>
<text x="161" y="161.9">DRAM_PWRGD</text>
<text x="35.1" y="163.5">RUN_PWRGD</text>
</g>
<g font-size="1.4" fill="#000080">
<text x="267.9" y="17.6">R8</text>
<text x="252.8" y="22.6">R17</text>
<text x="267.9" y="19.3">68_J</text>
<text x="58.3" y="27.7">R9</text>
<text x="65" y="27.7">20_F</text>
<text x="93.6" y="26">U1B</text>
<text x="252.8" y="24.7">2.2k_J</text>
<text x="270.6" y="29.4">Q1A</text>
<text x="58.3" y="31">R15</text>
<text x="58.3" y="34.4">R18</text>
<text x="65" y="31">20_F</text>
<text x="65" y="34.4">49.9_F</text>
<text x="172.1" y="35.2">TP2</text>
<text x="172.3" y="32.7">RP8</text>
<text x="177.9" y="34.9">20MIL</text>
<text x="180.7" y="32.7">0</text>
<text x="270.6" y="31.3">2N7002DW-7-F</text>
<text x="58.3" y="37.8">R19</text>
<text x="65" y="37.8">49.9_F</text>
<text x="172.1" y="36.9">TP3</text>
<text x="177.9" y="36.6">20MIL</text>
<text x="255.4" y="37.8">Q1B</text>
<text x="255.4" y="39.7">2N7002DW-7-F</text>
<text x="56.6" y="42.8">20MIL</text>
<text x="63.3" y="42.8">TP1</text>
<text x="170.7" y="42.8">RP15</text>
<text x="170.7" y="47.8">RP21</text>
<text x="180.7" y="42.8">0</text>
<text x="180.7" y="47.8">AR_0</text>
<text x="167.3" y="52.8">R32</text>
<text x="172.3" y="52.8">NC_0_J</text>
<text x="60" y="54.5">R22</text>
<text x="66.7" y="54.5">0_J</text>
<text x="170.7" y="57.8">24.9_F</text>
<text x="170.7" y="59.5">130_F</text>
<text x="170.7" y="56.1">100_F</text>
<text x="237.7" y="56.1">R24</text>
<text x="237.7" y="57.8">10K_J</text>
<text x="246.1" y="56.1">R26</text>
<text x="246.1" y="57.8">10K_J</text>
<text x="13" y="67.9">R53</text>
<text x="13" y="69.9">49.9_F NC_68_J</text>
<text x="18.1" y="67.9">R54</text>
<text x="60" y="67.9">R28</text>
<text x="66.7" y="67.9">0_J</text>
<text x="246.1" y="69.6">R29</text>
<text x="246.1" y="71.3">NC_12.4K_F</text>
<text x="167.1" y="73.8">TP4</text>
<text x="172.8" y="73.4">20MIL</text>
<text x="51.6" y="89.7">R34</text>
<text x="51.6" y="84.7">R30</text>
<text x="58.3" y="89.7">0_J</text>
<text x="58.3" y="84.7">0_J</text>
<text x="172.3" y="86.4">R31</text>
<text x="172.3" y="88.1">NC_51_J</text>
<text x="212.6" y="84.7">R44</text>
<text x="212.6" y="86.4">0_J</text>
<text x="51.6" y="94.8">R38</text>
<text x="58.3" y="94.8">0_J</text>
<text x="51.6" y="99.8">R40</text>
<text x="58.3" y="99.8">0_J</text>
<text x="165.4" y="100.6">TP6</text>
<text x="165.4" y="98.9">TP5</text>
<text x="171.2" y="100.4">20MIL</text>
<text x="171.2" y="98.6">20MIL</text>
<text x="171.2" y="102">20MIL</text>
<text x="210.9" y="101.4">R36</text>
<text x="210.9" y="96.4">R33</text>
<text x="210.9" y="99.8">R35</text>
<text x="219.3" y="101.4">NC_51_J 2</text>
<text x="219.3" y="96.4">51_J</text>
<text x="219.3" y="99.8">NC_51_J 2</text>
<text x="165.4" y="107.3">TP10</text>
<text x="165.4" y="104">TP8</text>
<text x="165.4" y="105.7">TP9</text>
<text x="165.4" y="102.3">TP7</text>
<text x="171.2" y="107.1">20MIL</text>
<text x="171.2" y="103.8">20MIL</text>
<text x="171.2" y="105.3">20MIL</text>
<text x="210.9" y="104.8">R39</text>
<text x="210.9" y="103.1">R37</text>
<text x="210.9" y="106.4">R41</text>
<text x="219.3" y="104.8">NC_51_J 2</text>
<text x="219.3" y="103.1">NC_51_J 2</text>
<text x="219.3" y="106.4">51_J</text>
<text x="60" y="109.8">20MIL</text>
<text x="66.7" y="109.8">TP12</text>
<text x="165.4" y="109">TP11</text>
<text x="165.4" y="110.7">TP13</text>
<text x="171.2" y="108.6">20MIL</text>
<text x="171.2" y="110.5">20MIL</text>
<text x="54.9" y="114.8">R42</text>
<text x="61.7" y="114.8">1.5k_F</text>
<text x="210.9" y="118.2">R47</text>
<text x="217.6" y="118.2">NC_AT_0_J</text>
<text x="71.7" y="121.6">R43</text>
<text x="71.7" y="123.2">750_F</text>
<text x="93.6" y="121.6">CPU SOCKET_989P</text>
<text x="210.9" y="121.6">R48</text>
<text x="217.6" y="121.6">NC_AT_0_J</text>
<text x="264.5" y="136.7">R161</text>
<text x="264.5" y="138.7">1K_F</text>
<text x="212.6" y="145">R162</text>
<text x="219.3" y="145">0_J</text>
<text x="44.3" y="150">R46</text>
<text x="44.3" y="152.1">10K_J</text>
<text x="58.3" y="150">C33</text>
<text x="58.3" y="151.7">0.1UF/10V X5R</text>
<text x="117" y="151.7">R159</text>
<text x="117" y="153.4">10K_J</text>
<text x="130.4" y="150">C139</text>
<text x="130.4" y="151.7">0.1UF/10V X5R</text>
<text x="155.5" y="153.4">R45</text>
<text x="155.5" y="155.1">NC_1.1K_F</text>
<text x="232" y="150">R160</text>
<text x="232" y="152.1">100K_J</text>
<text x="257.6" y="151.4">BSS138-7</text>
<text x="257.8" y="150">Q34</text>
<text x="66.7" y="161.8">2k_F</text>
<text x="256.1" y="158.4">C675</text>
<text x="256.1" y="159.8">470PF/50V,X7R</text>
<text x="51.6" y="165.1">U2</text>
<text x="51.6" y="166.8">74AHC1G08GW</text>
<text x="123.7" y="165.1">U7</text>
<text x="123.7" y="166.8">74AHC1G08GW</text>
<text x="128.8" y="163.5">R138</text>
<text x="133.8" y="163.5">1.5K_F</text>
<text x="219.3" y="166.8">R168</text>
<text x="226" y="166.8">0_J</text>
<text x="80.1" y="168.5">R51</text>
<text x="80.1" y="170.2">1K_F</text>
<text x="145.5" y="168.5">R158</text>
<text x="145.5" y="170.2">750_F</text>
<text x="155.5" y="168.5">R50</text>
<text x="155.5" y="170.2">NC_3K_F</text>
<text x="259.5" y="171.9">Q35</text>
<text x="259.7" y="173.2">NC_BSS138</text>
<text x="50" y="175.2">R52</text>
<text x="56.6" y="175.2">0_J</text>
</g>
<g font-size="1.4">
<text x="267.9" y="21">R0402</text>
<text x="73.4" y="27.7">r0402</text>
<text x="252.8" y="26.7">R0402</text>
<text x="73.4" y="31">r0402</text>
<text x="73.4" y="34.4">r0402</text>
<text x="196.2" y="31.8">CLK_PCH_CPU_CLK#</text>
<text x="196.2" y="30.2">CLK_PCH_CPU_CLK</text>
<text x="212.4" y="30.2">16</text>
<text x="213.3" y="31.8">16</text>
<text x="73.4" y="37.8">r0402</text>
<text x="196.2" y="40.2">CLK_EXP_P</text>
<text x="196.2" y="41.9">CLK_EXP_N</text>
<text x="205.7" y="40.2">12</text>
<text x="205.8" y="41.9">12</text>
<text x="224.3" y="41.9">35,45</text>
<text x="229.5" y="41.9">OVT_EC#</text>
<text x="196.2" y="45.3">CLK_DP_P</text>
<text x="196.2" y="47">CLK_DP_N</text>
<text x="205.1" y="45.3">12</text>
<text x="205.1" y="47">12</text>
<text x="180.7" y="52.8">r0402</text>
<text x="198.6" y="53.7">DDR3_DRAMRST#</text>
<text x="213.3" y="53.7">20,21</text>
<text x="39.9" y="55.4">16</text>
<text x="46.6" y="55.4">H_PECI</text>
<text x="75.1" y="54.5">r0402 H_PECI_R</text>
<text x="179.1" y="57.8">R0402</text>
<text x="179.1" y="56.1">R0402</text>
<text x="180.7" y="59.5">R0402</text>
<text x="237.7" y="59.5">r0402</text>
<text x="246.1" y="59.5">r0402</text>
<text x="39.9" y="62.1">57</text>
<text x="43.4" y="62.1">PROCHOT#</text>
<text x="261.5" y="65.4">PM_EXTTS#1</text>
<text x="271.8" y="65.4">20,21</text>
<text x="13" y="71.3">r0402</text>
<text x="33.7" y="68.8">16,36</text>
<text x="40.2" y="68.8">PM_THRMTRIP#</text>
<text x="75.1" y="67.9">r0402</text>
<text x="33.2" y="85.5">13</text>
<text x="36.6" y="85.5">H_PM_SYNC</text>
<text x="66.7" y="89.7">r0402</text>
<text x="66.7" y="84.7">r0402</text>
<text x="172.3" y="89.7">r0402</text>
<text x="212.6" y="88.1">r0402</text>
<text x="32.3" y="95.6">16</text>
<text x="35.1" y="95.6">H_CPUPWRGD</text>
<text x="66.7" y="94.8">r0402</text>
<text x="29" y="100.6">13</text>
<text x="31.7" y="100.6">PM_DRAM_PWRGD</text>
<text x="66.7" y="99.8">r0402</text>
<text x="227.7" y="101.4">r0402</text>
<text x="227.7" y="96.4">r0402</text>
<text x="227.7" y="99.8">r0402</text>
<text x="227.7" y="104.8">r0402</text>
<text x="227.7" y="103.1">r0402</text>
<text x="227.7" y="106.4">r0402</text>
<text x="24.8" y="115.7">15,35,36,37,40,62</text>
<text x="38.4" y="115.7">PLT_RST#</text>
<text x="70.1" y="114.8">R0402 BUF_PLT_RST#_R</text>
<text x="227.7" y="118.2">r0402</text>
<text x="71.7" y="124.9">r0402</text>
<text x="227.7" y="121.6">r0402</text>
<text x="264.5" y="140.6">R0402</text>
<text x="227.7" y="145">r0402</text>
<text x="44.3" y="154.1">R0402</text>
<text x="117" y="155.1">R0402</text>
<text x="232" y="154.1">R0402</text>
<text x="257.8" y="153.4">SOT23-3</text>
<text x="71.7" y="161.8">R0402</text>
<text x="256.1" y="161.8">C0402</text>
<text x="9.6" y="164.4">13,35,56</text>
<text x="16.6" y="164.4">RUN_PWRGD</text>
<text x="86.7" y="164.4">13,35,56</text>
<text x="93.7" y="164.4">RUN_PWRGD</text>
<text x="140.5" y="163.5">r0402</text>
<text x="189.9" y="167.7">16</text>
<text x="192.6" y="167.7">DRAMRST_CNTRL_PCH</text>
<text x="234.4" y="166.8">r0402</text>
<text x="80.1" y="171.9">r0402</text>
<text x="145.5" y="171.9">r0402</text>
<text x="63.3" y="175.2">r0402</text>
<text x="226" y="192">Title</text>
<text x="226" y="195.3">Size</text>
<text x="226" y="197">A3</text>
<text x="232.7" y="195.3">Document Number</text>
<text x="274.6" y="195.3">Rev</text>
<text x="276.3" y="197">1.7</text>
<text x="226" y="200.3">Date:</text>
<text x="232.7" y="200.3">Monday, May 07, 2012</text>
<text x="256.1" y="200.3">Sheet</text>
<text x="264.5" y="200.3">5</text>
<text x="269.6" y="200.3">of</text>
<text x="274.6" y="200.3">55</text>
</g>
<g font-size="1.4" fill="#00f">
<text x="266.2" y="29.4">D</text>
<text x="262.9" y="32.7">G</text>
<text x="266.2" y="34.4">S</text>
<text x="247.7" y="41.1">G</text>
<text x="251.1" y="37.8">D</text>
<text x="251.1" y="42.8">S</text>
<text x="252.7" y="144.1" transform="rotate(90 252.7 144.1)">S</text>
<text x="253.2" y="147.4" transform="rotate(90 253.2 147.4)">G</text>
<text x="258.4" y="144.3" transform="rotate(90 258.4 144.3)">D</text>
<text x="252.7" y="169.3" transform="rotate(90 252.7 169.3)">S</text>
<text x="253.2" y="172.6" transform="rotate(90 253.2 172.6)">G</text>
<text x="258.4" y="169.4" transform="rotate(90 258.4 169.4)">D</text>
</g>
<g font-size="1.2">
<text x="35.4" y="7.5">5</text>
<text x="90.1" y="7.5">4</text>
<text x="144.9" y="7.5">3</text>
<text x="199.6" y="7.5">2</text>
<text x="254.3" y="7.5">1</text>
<text x="6.8" y="33.1">D</text>
<text x="282.2" y="33.1">D</text>
<text x="6.8" y="81.2">C</text>
<text x="282.2" y="81.2">C</text>
<text x="6.8" y="129.4">B</text>
<text x="282.2" y="129.4">B</text>
<text x="6.8" y="177.6">A</text>
<text x="282.2" y="177.6">A</text>
<text x="35.4" y="201.9">5</text>
<text x="90.1" y="201.9">4</text>
<text x="144.9" y="201.9">3</text>
<text x="199.6" y="201.9">2</text>
<text x="254.3" y="201.9">1</text>
</g>
</svg>
